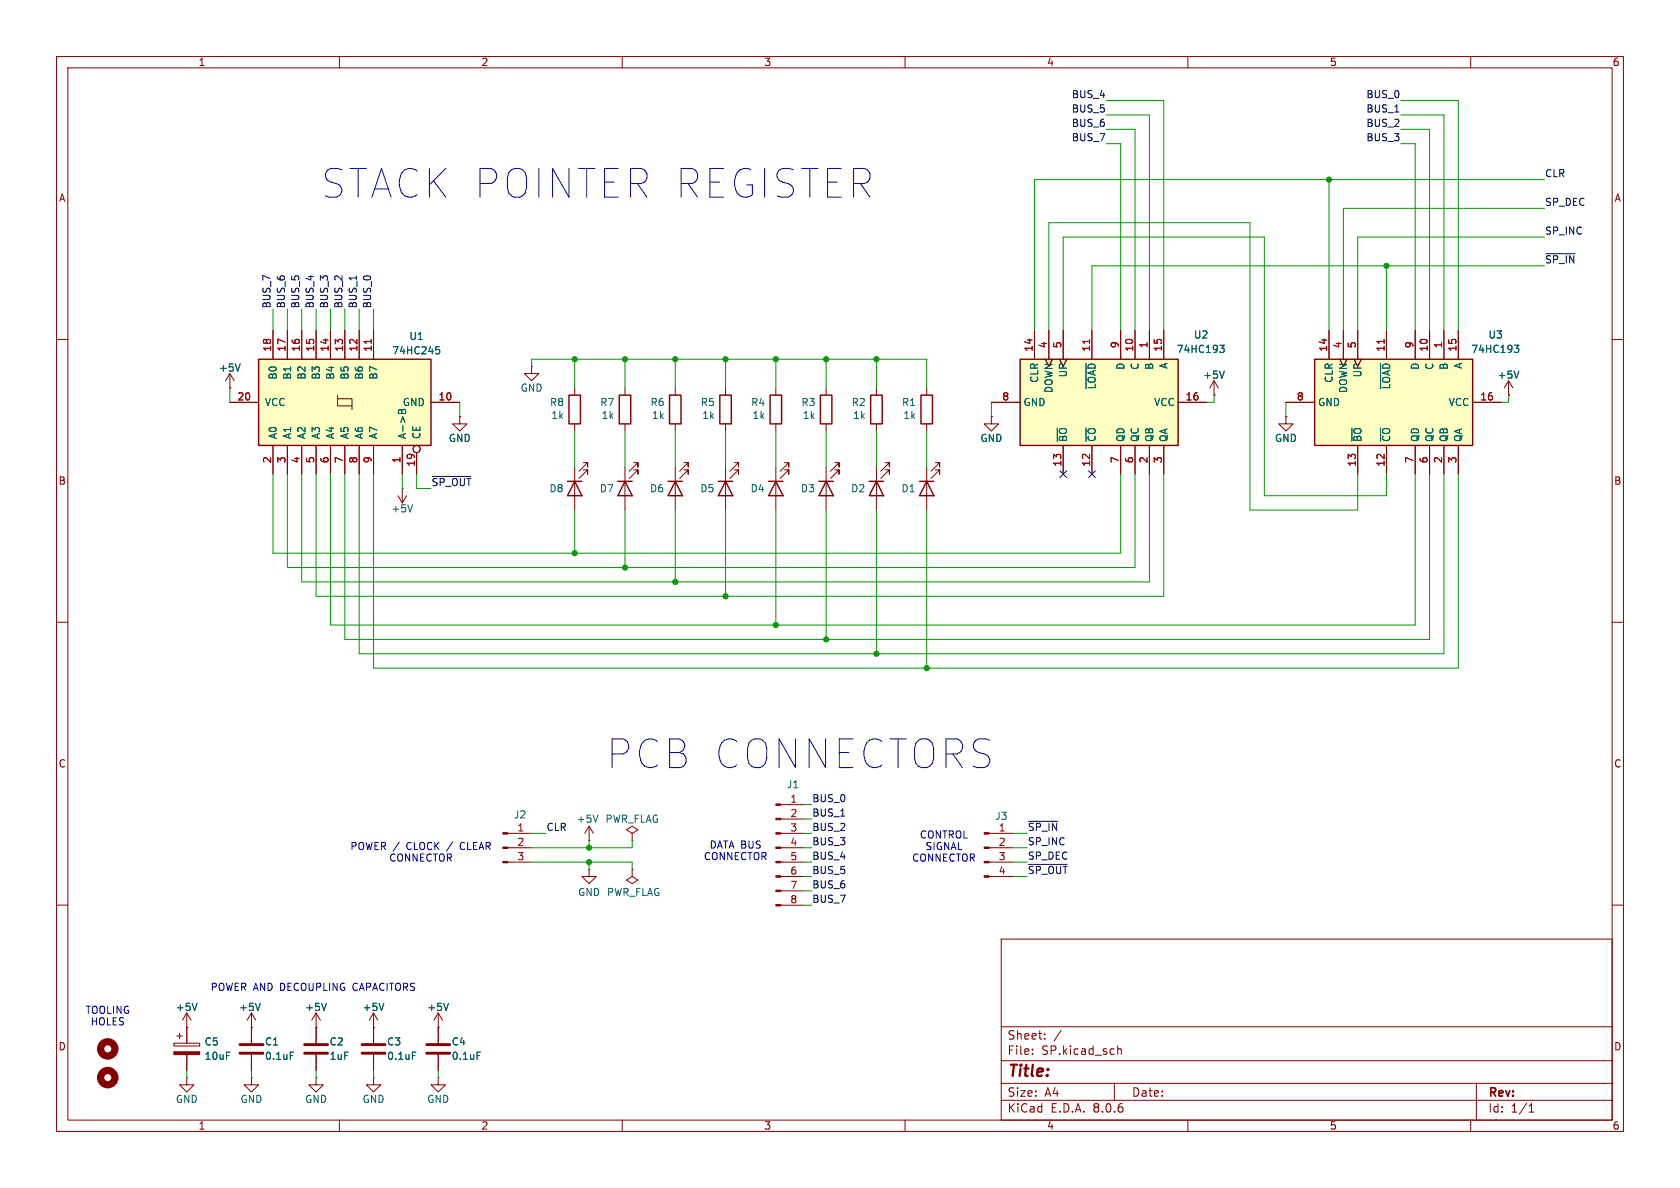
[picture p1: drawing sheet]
<svg xmlns="http://www.w3.org/2000/svg" width="297mm" height="210mm" viewBox="0 0 297 210" stroke-linecap="round" stroke-linejoin="round" font-family="sans-serif">
<g fill="none" stroke="#840000" stroke-width=".18">
<path d="M10 10h277v190h-277zM12 12h273v186h-273zM60 10v2M110 10v2M160 10v2M210 10v2M260 10v2M10 60h2M285 60h2M128.3 68.6v1.3M128.3 74.9v1.3M10 110h2"/>
<path d="M285 110h2M10 160h2M104.1 153.7v1.2h1.3l-1.3 1.3-1.2-1.3h1.2M104.1 153.7h.1M285 160h2M177 166h108v32h-108zM60 198v2M110 198v2M160 198v2M177 194.5h108M177 191.5h108M177 187.5h108"/>
<path d="M177 181.5h108M182.5 186.3v.1M182.5 185.5v.1M184.7 183.6v.1M184.7 182.8v.1M187.6 182.1l-1.3 2M197 191.5v3M197.6 184.9v1.5M197.6 185.5l.2-.1 .4 .1v.9M210 198v2M260 198v2M261 191.5v6.5"/>
<path d="M270.3 196.6h.9M270.3 195.5l.4-.4v1.5"/>
</g>
<path d="M127.3 69.9h2v5h-2z" fill="none" stroke="#840000" stroke-width=".25"/>
<path d="M45.7 63.5h30.5v15.2h-30.5z" fill="#ffffc2"/>
<g fill="none" stroke="#840000" stroke-width=".18">
<path d="M48.3 58.4v5.1M50.8 58.4v5.1M53.3 58.4v5.1M55.9 58.4v5.1M58.4 58.4v5.1M61 58.4v5.1M63.5 58.4v5.1M66 58.4v5.1M40.6 68.6h.1M40.6 71.1h5.1M40.6 66l-.7 1.3M40.6 66v2.6"/>
<path d="M40.6 66l.8 1.3M48.3 78.7v5.1M50.8 78.7v5.1M53.3 78.7v5.1M55.9 78.7v5.1M58.4 78.7v5.1M59.7 70.5v1.3h2.5M59.7 69.9v.6h2.5v1.9M61 78.7v5.1M63.5 78.7v5.1M66 78.7v5.1M71.1 78.7v5.1"/>
<path d="M76.2 71.1h5.1M214.6 69.9h.1M214.6 67.3l-.7 1.3M214.6 67.3v2.6M214.6 67.3l.8 1.3M73.7 80v3.8M111.8 147.3l1-.6-1-.6-1.1 .6 1.1 .6v1.3M111.8 148.6h.1M66 179.1v2.5M66 179.1l-.7 1.2M66 179.1l.8 1.2M66 181.6h.1"/>
<circle cx="73.7" cy="79.4" r=".63"/>
</g>
<path d="M45.7 63.5h30.5v15.2h-30.5z" fill="none" stroke="#840000" stroke-width=".25"/>
<path d="M42.5 64.3l-.5 1.3M70.7 72.4l-.3 .3v.4h1.3v-.5M71 72.5v.2M71 72.7v.4M71.1 72.5l-.1 .2M77.1 61.3h.6M77.2 61.8h.3l.2 .2v.4l-.5 .2M216.4 65.6l-.4 1.3M67.9 177.4l-.5 1.2" fill="none" stroke="#006464" stroke-width=".18"/>
<path d="M65.6 60v.7" fill="none" stroke="#a90000" stroke-width=".18"/>
<path d="M180.3 63.5h28v15.2h-28z" fill="#ffffc2"/>
<path d="M136.1 69.9h2.1v5h-2.1zM145 69.9h2.1v5h-2.1zM153.9 69.9h2.1v5h-2.1zM162.8 69.9h2v5h-2zM180.3 63.5h28v15.2h-28z" fill="none" stroke="#840000" stroke-width=".25"/>
<g fill="none" stroke="#840000" stroke-width=".18">
<path d="M182.9 58.4v5.1M185.4 58.4v5.1M188 58.4v5.1M193 58.4v5.1M198.1 58.4v5.1M200.7 58.4v5.1M203.2 58.4v5.1M205.7 58.4v5.1M137.2 68.6v1.3M137.2 74.9v1.3M146 68.6v1.3M146 74.9v1.3"/>
<path d="M154.9 68.6v1.3M154.9 74.9v1.3M163.8 68.6v1.3M163.8 74.9v1.3M175.3 73.7v1.2h1.2l-1.2 1.3-1.3-1.3h1.3M175.3 73.7h.1M175.3 71.1h5M184.8 63.5l.6 1.3 .7-1.3M187.3 63.5l.7 1.3 .6-1.3M188 78.7v5.1M193 78.7v5.1M198.1 78.7v5.1"/>
<path d="M200.7 78.7v5.1M203.2 78.7v5.1M205.7 78.7v5.1M208.3 71.1h5.1M266.7 69.9h.1M266.7 67.3l-.8 1.3M266.7 67.3v2.6M266.7 67.3l.8 1.3"/>
</g>
<path d="M192 64.2v4.5M215.6 61h.8l-.4 .5 .4 .1v.5l-.2 .2h-.4M268.5 65.6l-.4 1.3" fill="none" stroke="#006464" stroke-width=".18"/>
<path d="M192.6 60v.7" fill="none" stroke="#a90000" stroke-width=".18"/>
<path d="M232.4 63.5h27.9v15.2h-27.9z" fill="#ffffc2"/>
<g fill="none" stroke="#840000" stroke-width=".25">
<path d="M100.6 69.9h2v5h-2zM109.5 69.9h2v5h-2zM118.4 69.9h2v5h-2zM232.4 63.5h27.9v15.2h-27.9zM100.3 85.1h2.6M101.6 85.1l1.3 2.5h-2.6zM109.2 85.1h2.6M110.5 85.1l1.3 2.5h-2.6zM118.1 85.1h2.5M119.4 85.1l1.2 2.5h-2.5zM127 85.1h2.5M128.3 85.1l1.2 2.5h-2.5z"/>
<path d="M135.9 85.1h2.5M137.2 85.1l1.2 2.5h-2.5zM144.8 85.1h2.5M146 85.1l1.3 2.5h-2.5zM153.7 85.1h2.5M154.9 85.1l1.3 2.5h-2.5zM162.6 85.1h2.5M163.8 85.1l1.3 2.5h-2.5z"/>
</g>
<g fill="none" stroke="#840000" stroke-width=".18">
<path d="M48.3 58.4v5.1M50.8 58.4v5.1M53.3 58.4v5.1M55.9 58.4v5.1M58.4 58.4v5.1M61 58.4v5.1M63.5 58.4v5.1M66 58.4v5.1M182.9 58.4v5.1M185.4 58.4v5.1M188 58.4v5.1M193 58.4v5.1"/>
<path d="M198.1 58.4v5.1M200.7 58.4v5.1M203.2 58.4v5.1M205.7 58.4v5.1M234.9 58.4v5.1M237.5 58.4v5.1M240 58.4v5.1M245.1 58.4v5.1M250.2 58.4v5.1M252.7 58.4v5.1M255.3 58.4v5.1M257.8 58.4v5.1"/>
<path d="M40.6 68.6h.1M40.6 71.1h5.1M48.3 78.7v5.1M50.8 78.7v5.1M53.3 78.7v5.1M55.9 78.7v5.1M58.4 78.7v5.1M61 78.7v5.1M63.5 78.7v5.1M66 78.7v5.1M71.1 78.7v5.1M76.2 71.1h5.1"/>
<path d="M81.3 73.7v1.2h1.2l-1.2 1.3-1.3-1.3h1.3M81.3 73.7h.1M94 64.8v1.2h1.2l-1.2 1.3-1.3-1.3h1.3M94 64.8h.1M101.6 68.6v1.3M101.6 74.9v1.3M110.5 68.6v1.3M110.5 74.9v1.3M119.4 68.6v1.3M119.4 74.9v1.3M175.3 73.7h.1M175.3 71.1h5"/>
<path d="M184.8 63.5l.6 1.3 .7-1.3M187.3 63.5l.7 1.3 .6-1.3M188 78.7v5.1M193 78.7v5.1M198.1 78.7v5.1M200.7 78.7v5.1M203.2 78.7v5.1M205.7 78.7v5.1M208.3 71.1h5.1M214.6 69.9h.1M227.3 73.7v1.2h1.3l-1.3 1.3-1.2-1.3h1.2M227.3 73.7h.1"/>
<path d="M227.3 71.1h5.1M236.9 63.5l.6 1.3 .6-1.3M239.4 63.5l.6 1.3 .7-1.3M240 78.7v5.1M245.1 78.7v5.1M250.2 78.7v5.1M252.7 78.7v5.1M255.3 78.7v5.1M257.8 78.7v5.1M260.3 71.1h5.1M266.7 69.9h.1M70.4 87.6l.7 1.3"/>
<path d="M71.1 86.4h.1M71.1 86.4v2.5M71.9 87.6l-.8 1.3M73.7 80v3.8M101.6 82.6v7.6M103.1 81.8h.8v.8v-.8l-1.5 1.5M103.1 83.1h.8v.7v-.7l-1.5 1.5M110.5 82.6v7.6M112 81.8h.8v.8v-.8l-1.5 1.5M112 83.1h.8v.7v-.7l-1.5 1.5M119.4 82.6v7.6M120.9 81.8h.8v.8v-.8l-1.6 1.5"/>
<path d="M120.9 83.1h.8v.7v-.7l-1.6 1.5M128.3 82.6v7.6M129.8 81.8h.8v.8v-.8l-1.6 1.5M129.8 83.1h.8v.7v-.7l-1.6 1.5M137.2 82.6v7.6M138.7 81.8h.7v.8v-.8l-1.5 1.5M138.7 83.1h.7v.7v-.7l-1.5 1.5M146 82.6v7.6M147.6 81.8h.7v.8v-.8l-1.5 1.5M147.6 83.1h.7v.7v-.7l-1.5 1.5M154.9 82.6v7.6M156.5 81.8h.7v.8v-.8l-1.5 1.5"/>
<path d="M156.5 83.1h.7v.7v-.7l-1.5 1.5M163.8 82.6v7.6M165.4 81.8h.7v.8v-.8l-1.5 1.5M165.4 83.1h.7v.7v-.7l-1.5 1.5M89.8 152.4h4.2M89.8 149.9h4.2M89.8 147.3h4.2M104.1 148.6h.1M104.1 146.1l-.7 1.2M104.1 146.1v2.5M104.1 146.1l.8 1.2M111.8 153.7v1.2l1 .7-1 .6-1.1-.6 1.1-.7"/>
<path d="M111.8 153.7h.1M138 152.4h4.2M138 149.9h4.2M138 147.3h4.2M138 154.9h4.2M138 157.5h4.2M138 144.8h4.2M138 142.2h4.2M174.9 152.4h4.2M174.9 149.9h4.2M174.9 147.3h4.2M174.9 154.9h4.2"/>
<path d="M33 179.1v5.3M33 179.1l-.7 1.2M33 179.1l.8 1.2M44.4 179.1v5.3M44.4 179.1l-.7 1.2M44.4 179.1l.8 1.2M55.9 179.1v5.3M55.9 179.1l-.8 1.2M55.9 179.1l.7 1.2M77.5 179.1l-.8 1.2M77.5 179.1v5.3M77.5 179.1l.7 1.2"/>
<path d="M138 160h4.2M30.7 184.4h4.6v.5h-4.6zM31.2 183.1h1.1M31.7 182.6v1M33 181.6h.1M33 190.5v1.3h1.3l-1.3 1.2-1.3-1.2h1.3M33 190.5h.1M33 186.4v2.8M44.4 181.6h.1M44.4 190.5v1.3h1.3l-1.3 1.2-1.2-1.2h1.2M44.4 190.5h.1M44.4 186.4v2.8"/>
<path d="M55.9 190.5v1.3h1.2l-1.2 1.2-1.3-1.2h1.3M55.9 190.5h.1M55.9 181.6h.1M55.9 186.4v2.8M66 190.5v1.3h1.3l-1.3 1.2-1.2-1.2h1.2M66 190.5h.1M66 181.6h.1M66 181.6v2.8M66 186.4v2.8M77.5 181.6h.1M77.5 190.5v1.3h1.2l-1.2 1.2-1.3-1.2h1.3M77.5 190.5h.1"/>
<path d="M77.5 186.4v2.8"/>
<circle cx="73.7" cy="79.4" r=".63"/>
</g>
<g fill="none" stroke="#006464" stroke-width=".18">
<path d="M42.5 64.3l-.5 1.3M70.7 72.4l-.3 .3v.4h1.3v-.5M71 72.5v.2M71 72.7v.4M71.1 72.5l-.1 .2M77.1 61.3h.6M77.2 61.8h.3l.2 .2v.4l-.5 .2M192 64.2v4.5M215.6 61h.8l-.4 .5 .4 .1v.5l-.2 .2h-.4M216.4 65.6l-.4 1.3M244.1 64.2v4.5M267.7 61h.8l-.4 .5 .3 .1 .1 .5-.2 .2h-.4"/>
<path d="M268.5 65.6l-.4 1.3M72.9 89.2l-.4 1.3M105.7 144.1l-.4 1.3M34.8 177.4l-.4 1.2M46 177.4l-.4 1.2M57.7 177.4l-.4 1.2M67.9 177.4l-.5 1.2M79.3 177.4l-.4 1.2M51.3 186h.6M72.9 186h.6M84.3 186h.6"/>
</g>
<path d="M65.6 60v.7M192.6 60v.7M244.7 60v.7" fill="none" stroke="#a90000" stroke-width=".18"/>
<path d="M42.4 186.2h4.1M42.4 184.7h4.1M53.8 186.2h4.1M53.8 184.7h4.1M64 186.2h4.1M64 184.7h4.1M75.4 186.2h4.1M75.4 184.7h4.1" fill="none" stroke="#840000" stroke-width=".51"/>
<g fill="#840000" stroke="#840000" stroke-width=".18">
<path d="M88.9 152.3h.9v.2h-.9z"/>
<path d="M88.9 149.7h.9v.3h-.9z"/>
<path d="M88.9 147.2h.9v.2h-.9z"/>
<path d="M30.7 185.9h4.6v.5h-4.6z"/>
<path d="M174 154.8h.9v.3h-.9z"/>
<path d="M174 152.3h.9v.2h-.9z"/>
<path d="M174 149.7h.9v.3h-.9z"/>
<path d="M174 147.2h.9v.2h-.9z"/>
<path d="M137.2 159.9h.8v.2h-.8z"/>
<path d="M137.2 157.4h.8v.2h-.8z"/>
<path d="M137.2 154.8h.8v.3h-.8z"/>
<path d="M137.2 152.3h.8v.2h-.8z"/>
<path d="M137.2 149.7h.8v.3h-.8z"/>
<path d="M137.2 147.2h.8v.2h-.8z"/>
<path d="M137.2 144.7h.8v.2h-.8z"/>
<path d="M137.2 142.1h.8v.3h-.8z"/>
</g>
<g fill="none" stroke="#840000" stroke-width="1.3">
<circle cx="19" cy="185.4" r="1.27"/>
<circle cx="19" cy="190.5" r="1.27"/>
</g>
<path d="M273.3 44.9h5.1M76.4 84.2h6.8M181.8 152.8h6.9M181.8 145.2h5.2" fill="none" stroke="#0f0f0f" stroke-width=".18"/>
<g fill="none" stroke="#009600" stroke-width=".18">
<path d="M195.6 17.8h10.1v40.6M247.6 17.8h10.2v40.6M195.6 20.3h7.6v38.1M195.6 22.9h5.1v35.5M195.6 25.4h2.5v33M234.9 31.8v26.6M247.6 22.9h5.1v35.5M247.6 20.3h7.7v38.1M247.6 25.4h2.6v33M273 36.8h-35.5v21.6M273 31.8h-90.1v26.6M48.3 54.6v3.8"/>
<path d="M50.8 54.6v3.8M53.3 54.6v3.8M55.9 54.6v3.8M58.4 54.6v3.8M61 54.6v3.8M63.5 54.6v3.8M66 54.6v3.8M185.4 58.4v-19h35.6v50.8h19v-6.4M188 58.4v-16.5h35.5v45.7h21.6v-3.8M245.1 47v11.4M273 41.9h-33v16.5M273 47h-80v11.4"/>
<path d="M40.6 68.6v2.5M81.3 71.1v2.6M94 64.8v-1.3h69.8v5.1M101.6 63.5v5.1M101.6 76.2v6.4M110.5 63.5v5.1M110.5 76.2v6.4M119.4 63.5v5.1M119.4 76.2v6.4M128.3 63.5v5.1M128.3 76.2v6.4M137.2 63.5v5.1"/>
<path d="M137.2 76.2v6.4M146 63.5v5.1M146 76.2v6.4M154.9 63.5v5.1M154.9 76.2v6.4M163.8 76.2v6.4M175.3 71.1v2.6M214.6 69.9v1.2h-1.2M227.3 71.1v2.6M266.7 69.9v1.2h-1.3M48.3 83.8v14h149.8v-14M50.8 83.8v16.5h149.9v-16.5"/>
<path d="M53.3 83.8v19.1h149.9v-19.1M55.9 83.8v21.6h149.8v-21.6M58.4 83.8v26.7h191.8v-26.7M61 83.8v29.2h191.7v-29.2M63.5 83.8v31.8h191.8v-31.8M66 83.8v34.3h191.8v-34.3M71.1 83.8v2.6M73.7 83.8v2.6h2.5M101.6 90.2v7.6M110.5 90.2v10.1M119.4 90.2v12.7M128.3 90.2v15.2"/>
<path d="M137.2 90.2v20.3M146 90.2v22.8M154.9 90.2v25.4M163.8 90.2v27.9M94 152.4h17.8v1.3M94 147.3h2.5M104.1 148.6v1.3M104.1 152.4v1.3M111.8 148.6v1.3h-17.8M142.2 157.5h1.3M142.2 152.4h1.3M142.2 154.9h1.3"/>
<path d="M142.2 149.9h1.3M142.2 147.3h1.3M142.2 144.8h1.3M142.2 142.2h1.3M179.1 152.4h2.5M179.1 154.9h2.5M179.1 149.9h2.5M179.1 147.3h2.5M142.2 160h1.3M33 189.2v1.3M44.4 189.2v1.3M55.9 189.2v1.3"/>
<path d="M66 189.2v1.3M77.5 189.2v1.3"/>
</g>
<path d="M187.4 83.2l1.2 1.2M188.6 83.2l-1.2 1.2M192.4 83.2l1.2 1.2M193.6 83.2l-1.2 1.2" fill="none" stroke="#000084" stroke-width=".18"/>
<g fill="#009600" stroke="#009600" stroke-width=".18">
<circle cx="128.3" cy="63.5" r=".46"/>
<circle cx="137.2" cy="63.5" r=".46"/>
<circle cx="154.9" cy="63.5" r=".46"/>
<circle cx="146" cy="63.5" r=".46"/>
<circle cx="119.4" cy="63.5" r=".46"/>
<circle cx="110.5" cy="63.5" r=".46"/>
<circle cx="101.6" cy="63.5" r=".46"/>
<circle cx="104.1" cy="152.4" r=".46"/>
<circle cx="110.5" cy="100.3" r=".46"/>
<circle cx="101.6" cy="97.8" r=".46"/>
<circle cx="119.4" cy="102.9" r=".46"/>
<circle cx="245.1" cy="47" r=".46"/>
<circle cx="234.9" cy="31.8" r=".46"/>
<circle cx="137.2" cy="110.5" r=".46"/>
<circle cx="128.3" cy="105.4" r=".46"/>
<circle cx="163.8" cy="118.1" r=".46"/>
<circle cx="154.9" cy="115.6" r=".46"/>
<circle cx="146" cy="113" r=".46"/>
<circle cx="104.1" cy="149.9" r=".46"/>
</g>
<g font-size="7.1" fill="#0000c2">
<text x="56.8" y="35.3">STACK POINTER REGISTER</text>
<text x="107.3" y="136.1">PCB CONNECTORS</text>
</g>
<text font-size="2.8" fill="#840000" x="178" y="190.9">Title:</text>
<g font-size="2.1" fill="#840000">
<text x="178" y="184">Sheet:</text>
<text x="178" y="186.7">File:</text>
<text x="184.1" y="186.7">SP.kicad_sch</text>
<text x="178" y="196.9">KiCad</text>
<text x="178" y="194.1">Size:</text>
<text x="184.7" y="194.1">A4</text>
<text x="185.7" y="196.9">E.D.A.</text>
<text x="193.3" y="196.9">8.0.6</text>
<text x="200" y="194.1">Date:</text>
<text x="263" y="194.3">Rev:</text>
<text x="263" y="196.9">Id:</text>
<text x="267.1" y="196.9">1/1</text>
</g>
<g font-size="1.8" fill="#840000">
<text x="35" y="11.9">1</text>
<text x="85" y="11.9">2</text>
<text x="135" y="11.9">3</text>
<text x="185" y="11.9">4</text>
<text x="235" y="11.9">5</text>
<text x="285" y="11.9">6</text>
<text x="10.3" y="35.9">A</text>
<text x="285.3" y="35.9">A</text>
<text x="10.3" y="85.9">B</text>
<text x="285.3" y="85.9">B</text>
<text x="10.3" y="135.9">C</text>
<text x="285.3" y="135.9">C</text>
<text x="10.3" y="185.9">D</text>
<text x="285.3" y="185.9">D</text>
<text x="35" y="199.9">1</text>
<text x="85" y="199.9">2</text>
<text x="135" y="199.9">3</text>
<text x="185" y="199.9">4</text>
<text x="235" y="199.9">5</text>
<text x="285" y="199.9">6</text>
</g>
<g font-size="1.8" fill="#0f0f0f">
<text x="189.4" y="17.4">BUS_4</text>
<text x="241.5" y="17.4">BUS_0</text>
<text x="189.4" y="20">BUS_5</text>
<text x="189.4" y="22.5">BUS_6</text>
<text x="241.5" y="22.5">BUS_2</text>
<text x="241.5" y="20">BUS_1</text>
<text x="189.4" y="25.1">BUS_7</text>
<text x="241.5" y="25.1">BUS_3</text>
<text x="273" y="31.4">CLR</text>
<text x="273" y="41.6">SP_INC</text>
<text x="273" y="36.5">SP_DEC</text>
<text x="273" y="46.6">~{SP_IN}</text>
<text x="47.9" y="54.6" transform="rotate(-90 47.9 54.6)">BUS_7</text>
<text x="50.5" y="54.6" transform="rotate(-90 50.5 54.6)">BUS_6</text>
<text x="53" y="54.6" transform="rotate(-90 53 54.6)">BUS_5</text>
<text x="55.5" y="54.6" transform="rotate(-90 55.5 54.6)">BUS_4</text>
<text x="58.1" y="54.6" transform="rotate(-90 58.1 54.6)">BUS_3</text>
<text x="60.6" y="54.6" transform="rotate(-90 60.6 54.6)">BUS_2</text>
<text x="63.2" y="54.6" transform="rotate(-90 63.2 54.6)">BUS_1</text>
<text x="65.7" y="54.6" transform="rotate(-90 65.7 54.6)">BUS_0</text>
<text x="76.2" y="86">~{SP_OUT}</text>
<text x="143.5" y="141.9">BUS_0</text>
<text x="96.5" y="147">CLR</text>
<text x="143.5" y="147">BUS_2</text>
<text x="143.5" y="149.5">BUS_3</text>
<text x="143.5" y="144.4">BUS_1</text>
<text x="181.6" y="147">~{SP_IN}</text>
<text x="181.6" y="149.5">SP_INC</text>
<text x="143.5" y="154.6">BUS_5</text>
<text x="143.5" y="152.1">BUS_4</text>
<text x="181.6" y="154.6">~{SP_OUT}</text>
<text x="181.6" y="152.1">SP_DEC</text>
<text x="143.5" y="159.7">BUS_7</text>
<text x="143.5" y="157.1">BUS_6</text>
</g>
<g font-size="1.8" fill="#006464">
<text x="38.6" y="65.9">+5V</text>
<text x="69.2" y="62.8">74HC245</text>
<text x="72.3" y="60.3">U1</text>
<text x="199" y="65.5" transform="rotate(-90 199 65.5)">D</text>
<text x="201.5" y="65.5" transform="rotate(-90 201.5 65.5)">C</text>
<text x="204.1" y="65.5" transform="rotate(-90 204.1 65.5)">B</text>
<text x="206.6" y="65.3" transform="rotate(-90 206.6 65.3)">A</text>
<text x="207.9" y="62.6">74HC193</text>
<text x="211" y="60">U2</text>
<text x="251.1" y="65.5" transform="rotate(-90 251.1 65.5)">D</text>
<text x="253.6" y="65.5" transform="rotate(-90 253.6 65.5)">C</text>
<text x="256.1" y="65.5" transform="rotate(-90 256.1 65.5)">B</text>
<text x="258.7" y="65.3" transform="rotate(-90 258.7 65.3)">A</text>
<text x="260" y="62.6">74HC193</text>
<text x="263" y="60">U3</text>
<text x="46.7" y="72">VCC</text>
<text x="49.1" y="67.2" transform="rotate(-90 49.1 67.2)">B0</text>
<text x="51.7" y="67.2" transform="rotate(-90 51.7 67.2)">B1</text>
<text x="54.2" y="67.2" transform="rotate(-90 54.2 67.2)">B2</text>
<text x="56.7" y="67.2" transform="rotate(-90 56.7 67.2)">B3</text>
<text x="59.3" y="67.2" transform="rotate(-90 59.3 67.2)">B4</text>
<text x="61.8" y="67.2" transform="rotate(-90 61.8 67.2)">B5</text>
<text x="64.4" y="67.2" transform="rotate(-90 64.4 67.2)">B6</text>
<text x="66.9" y="67.2" transform="rotate(-90 66.9 67.2)">B7</text>
<text x="71.1" y="72">GND</text>
<text x="91.9" y="69.4">GND</text>
<text x="97.1" y="72">R8</text>
<text x="106" y="72">R7</text>
<text x="114.9" y="72">R6</text>
<text x="123.8" y="72">R5</text>
<text x="132.7" y="72">R4</text>
<text x="141.6" y="72">R3</text>
<text x="150.5" y="72">R2</text>
<text x="159.4" y="72">R1</text>
<text x="180.8" y="72">GND</text>
<text x="183.7" y="67.8" transform="rotate(-90 183.7 67.8)">CLR</text>
<text x="186.3" y="69.6" transform="rotate(-90 186.3 69.6)">DOWN</text>
<text x="188.8" y="66.8" transform="rotate(-90 188.8 66.8)">UP</text>
<text x="193.9" y="68.9" transform="rotate(-90 193.9 68.9)">~{LOAD}</text>
<text x="203.9" y="72">VCC</text>
<text x="212.6" y="67.2">+5V</text>
<text x="232.9" y="72">GND</text>
<text x="235.8" y="67.8" transform="rotate(-90 235.8 67.8)">CLR</text>
<text x="238.4" y="69.6" transform="rotate(-90 238.4 69.6)">DOWN</text>
<text x="240.9" y="66.8" transform="rotate(-90 240.9 66.8)">UP</text>
<text x="246" y="68.9" transform="rotate(-90 246 68.9)">~{LOAD}</text>
<text x="256" y="72">VCC</text>
<text x="264.7" y="67.2">+5V</text>
<text x="49.1" y="77.7" transform="rotate(-90 49.1 77.7)">A0</text>
<text x="51.7" y="77.7" transform="rotate(-90 51.7 77.7)">A1</text>
<text x="54.2" y="77.7" transform="rotate(-90 54.2 77.7)">A2</text>
<text x="56.7" y="77.7" transform="rotate(-90 56.7 77.7)">A3</text>
<text x="59.3" y="77.7" transform="rotate(-90 59.3 77.7)">A4</text>
<text x="61.8" y="77.7" transform="rotate(-90 61.8 77.7)">A5</text>
<text x="64.4" y="77.7" transform="rotate(-90 64.4 77.7)">A6</text>
<text x="66.9" y="77.7" transform="rotate(-90 66.9 77.7)">A7</text>
<text x="72" y="77.7" transform="rotate(-90 72 77.7)">A-&gt;B</text>
<text x="74.5" y="77.7" transform="rotate(-90 74.5 77.7)">CE</text>
<text x="97.4" y="74.3">1k</text>
<text x="106.3" y="74.3">1k</text>
<text x="115.2" y="74.3">1k</text>
<text x="124" y="74.3">1k</text>
<text x="132.9" y="74.3">1k</text>
<text x="141.8" y="74.3">1k</text>
<text x="150.7" y="74.3">1k</text>
<text x="159.6" y="74.3">1k</text>
<text x="79.2" y="78.3">GND</text>
<text x="173.2" y="78.3">GND</text>
<text x="188.8" y="78.2" transform="rotate(-90 188.8 78.2)">~{BO}</text>
<text x="193.9" y="78.2" transform="rotate(-90 193.9 78.2)">~{CO}</text>
<text x="199" y="78.2" transform="rotate(-90 199 78.2)">QD</text>
<text x="201.5" y="78.2" transform="rotate(-90 201.5 78.2)">QC</text>
<text x="204.1" y="78.2" transform="rotate(-90 204.1 78.2)">QB</text>
<text x="206.6" y="78.2" transform="rotate(-90 206.6 78.2)">QA</text>
<text x="225.3" y="78.3">GND</text>
<text x="240.9" y="78.2" transform="rotate(-90 240.9 78.2)">~{BO}</text>
<text x="246" y="78.2" transform="rotate(-90 246 78.2)">~{CO}</text>
<text x="251.1" y="78.2" transform="rotate(-90 251.1 78.2)">QD</text>
<text x="253.6" y="78.2" transform="rotate(-90 253.6 78.2)">QC</text>
<text x="256.1" y="78.2" transform="rotate(-90 256.1 78.2)">QB</text>
<text x="258.7" y="78.2" transform="rotate(-90 258.7 78.2)">QA</text>
<text x="97" y="87.2">D8</text>
<text x="105.9" y="87.2">D7</text>
<text x="114.8" y="87.2">D6</text>
<text x="123.7" y="87.2">D5</text>
<text x="132.6" y="87.2">D4</text>
<text x="141.5" y="87.2">D3</text>
<text x="150.4" y="87.2">D2</text>
<text x="159.3" y="87.2">D1</text>
<text x="69.1" y="90.8">+5V</text>
<text x="139" y="139.5">J1</text>
<text x="90.8" y="144.9">J2</text>
<text x="101.8" y="145.6">+5V</text>
<text x="106.9" y="145.6">PWR_FLAG</text>
<text x="175.8" y="145.1">J3</text>
<text x="102.1" y="158.6">GND PWR_FLAG</text>
<text x="31" y="178.9">+5V</text>
<text x="42.2" y="178.9">+5V</text>
<text x="53.8" y="178.9">+5V</text>
<text x="64" y="178.9">+5V</text>
<text x="75.4" y="178.9">+5V</text>
<text x="36.1" y="185">C5</text>
<text x="46.7" y="185">C1</text>
<text x="58.2" y="185">C2</text>
<text x="68.3" y="185">C3</text>
<text x="79.8" y="185">C4</text>
<text x="36.1" y="187.6">10uF</text>
<text x="46.7" y="187.6">0.1uF</text>
<text x="58.2" y="187.6">1uF</text>
<text x="68.3" y="187.6">0.1uF</text>
<text x="79.8" y="187.6">0.1uF</text>
<text x="31" y="195.2">GND</text>
<text x="42.4" y="195.2">GND</text>
<text x="53.8" y="195.2">GND</text>
<text x="64" y="195.2">GND</text>
<text x="75.4" y="195.2">GND</text>
</g>
<g font-size="1.8" fill="#a90000">
<text x="48" y="62.3" transform="rotate(-90 48 62.3)">18</text>
<text x="50.5" y="62.3" transform="rotate(-90 50.5 62.3)">17</text>
<text x="53.1" y="62.3" transform="rotate(-90 53.1 62.3)">16</text>
<text x="55.6" y="62.3" transform="rotate(-90 55.6 62.3)">15</text>
<text x="58.2" y="62.3" transform="rotate(-90 58.2 62.3)">14</text>
<text x="60.7" y="62.3" transform="rotate(-90 60.7 62.3)">13</text>
<text x="63.2" y="62.3" transform="rotate(-90 63.2 62.3)">12</text>
<text x="65.8" y="62.3" transform="rotate(-90 65.8 62.3)">11</text>
<text x="182.6" y="62.3" transform="rotate(-90 182.6 62.3)">14</text>
<text x="185.2" y="61.7" transform="rotate(-90 185.2 61.7)">4</text>
<text x="187.7" y="61.7" transform="rotate(-90 187.7 61.7)">5</text>
<text x="192.8" y="62.3" transform="rotate(-90 192.8 62.3)">11</text>
<text x="197.9" y="61.7" transform="rotate(-90 197.9 61.7)">9</text>
<text x="200.4" y="62.3" transform="rotate(-90 200.4 62.3)">10</text>
<text x="202.9" y="61.7" transform="rotate(-90 202.9 61.7)">1</text>
<text x="205.5" y="62.3" transform="rotate(-90 205.5 62.3)">15</text>
<text x="234.7" y="62.3" transform="rotate(-90 234.7 62.3)">14</text>
<text x="237.2" y="61.7" transform="rotate(-90 237.2 61.7)">4</text>
<text x="239.8" y="61.7" transform="rotate(-90 239.8 61.7)">5</text>
<text x="244.9" y="62.3" transform="rotate(-90 244.9 62.3)">11</text>
<text x="249.9" y="61.7" transform="rotate(-90 249.9 61.7)">9</text>
<text x="252.5" y="62.3" transform="rotate(-90 252.5 62.3)">10</text>
<text x="255" y="61.7" transform="rotate(-90 255 61.7)">1</text>
<text x="257.6" y="62.3" transform="rotate(-90 257.6 62.3)">15</text>
<text x="41.9" y="70.9">20</text>
<text x="77.4" y="70.9">10</text>
<text x="177.1" y="70.9">8</text>
<text x="209.5" y="70.9">16</text>
<text x="229.2" y="70.9">8</text>
<text x="261.6" y="70.9">16</text>
<text x="48" y="82" transform="rotate(-90 48 82)">2</text>
<text x="50.5" y="82" transform="rotate(-90 50.5 82)">3</text>
<text x="53.1" y="82" transform="rotate(-90 53.1 82)">4</text>
<text x="55.6" y="82" transform="rotate(-90 55.6 82)">5</text>
<text x="58.2" y="82" transform="rotate(-90 58.2 82)">6</text>
<text x="60.7" y="82" transform="rotate(-90 60.7 82)">7</text>
<text x="63.2" y="82" transform="rotate(-90 63.2 82)">8</text>
<text x="65.8" y="82" transform="rotate(-90 65.8 82)">9</text>
<text x="70.9" y="82" transform="rotate(-90 70.9 82)">1</text>
<text x="73.4" y="82.6" transform="rotate(-90 73.4 82.6)">19</text>
<text x="187.7" y="82.6" transform="rotate(-90 187.7 82.6)">13</text>
<text x="192.8" y="82.6" transform="rotate(-90 192.8 82.6)">12</text>
<text x="197.9" y="82" transform="rotate(-90 197.9 82)">7</text>
<text x="200.4" y="82" transform="rotate(-90 200.4 82)">6</text>
<text x="202.9" y="82" transform="rotate(-90 202.9 82)">2</text>
<text x="205.5" y="82" transform="rotate(-90 205.5 82)">3</text>
<text x="239.8" y="82.6" transform="rotate(-90 239.8 82.6)">13</text>
<text x="244.9" y="82.6" transform="rotate(-90 244.9 82.6)">12</text>
<text x="249.9" y="82" transform="rotate(-90 249.9 82)">7</text>
<text x="252.5" y="82" transform="rotate(-90 252.5 82)">6</text>
<text x="255" y="82" transform="rotate(-90 255 82)">2</text>
<text x="257.6" y="82" transform="rotate(-90 257.6 82)">3</text>
<text x="139.6" y="142">1</text>
<text x="91.4" y="147.1">1</text>
<text x="91.4" y="149.6">2</text>
<text x="139.6" y="144.5">2</text>
<text x="139.6" y="147.1">3</text>
<text x="139.6" y="149.6">4</text>
<text x="176.5" y="147.1">1</text>
<text x="176.5" y="149.6">2</text>
<text x="91.4" y="152.1">3</text>
<text x="139.6" y="152.1">5</text>
<text x="139.6" y="154.7">6</text>
<text x="176.5" y="152.1">3</text>
<text x="176.5" y="154.7">4</text>
<text x="139.6" y="157.2">7</text>
<text x="139.6" y="159.8">8</text>
</g>
<g font-size="1.8" fill="#0000c2">
<text x="162.5" y="148.4">CONTROL</text>
<text x="61.8" y="150.5">POWER /</text>
<text x="68.7" y="152.5">CONNECTOR</text>
<text x="72" y="150.5">CLOCK</text>
<text x="79.3" y="150.5">/</text>
<text x="81.8" y="150.5">CLEAR</text>
<text x="124.3" y="152.3">CONNECTOR</text>
<text x="125.4" y="150.2">DATA BUS</text>
<text x="161.2" y="152.5">CONNECTOR</text>
<text x="163.5" y="150.5">SIGNAL</text>
<text x="15" y="179.4">TOOLING</text>
<text x="37.1" y="175.4">POWER AND DECOUPLING</text>
<text x="62.7" y="175.4">CAPACITORS</text>
<text x="15.9" y="181.5">HOLES</text>
</g>
</svg>
